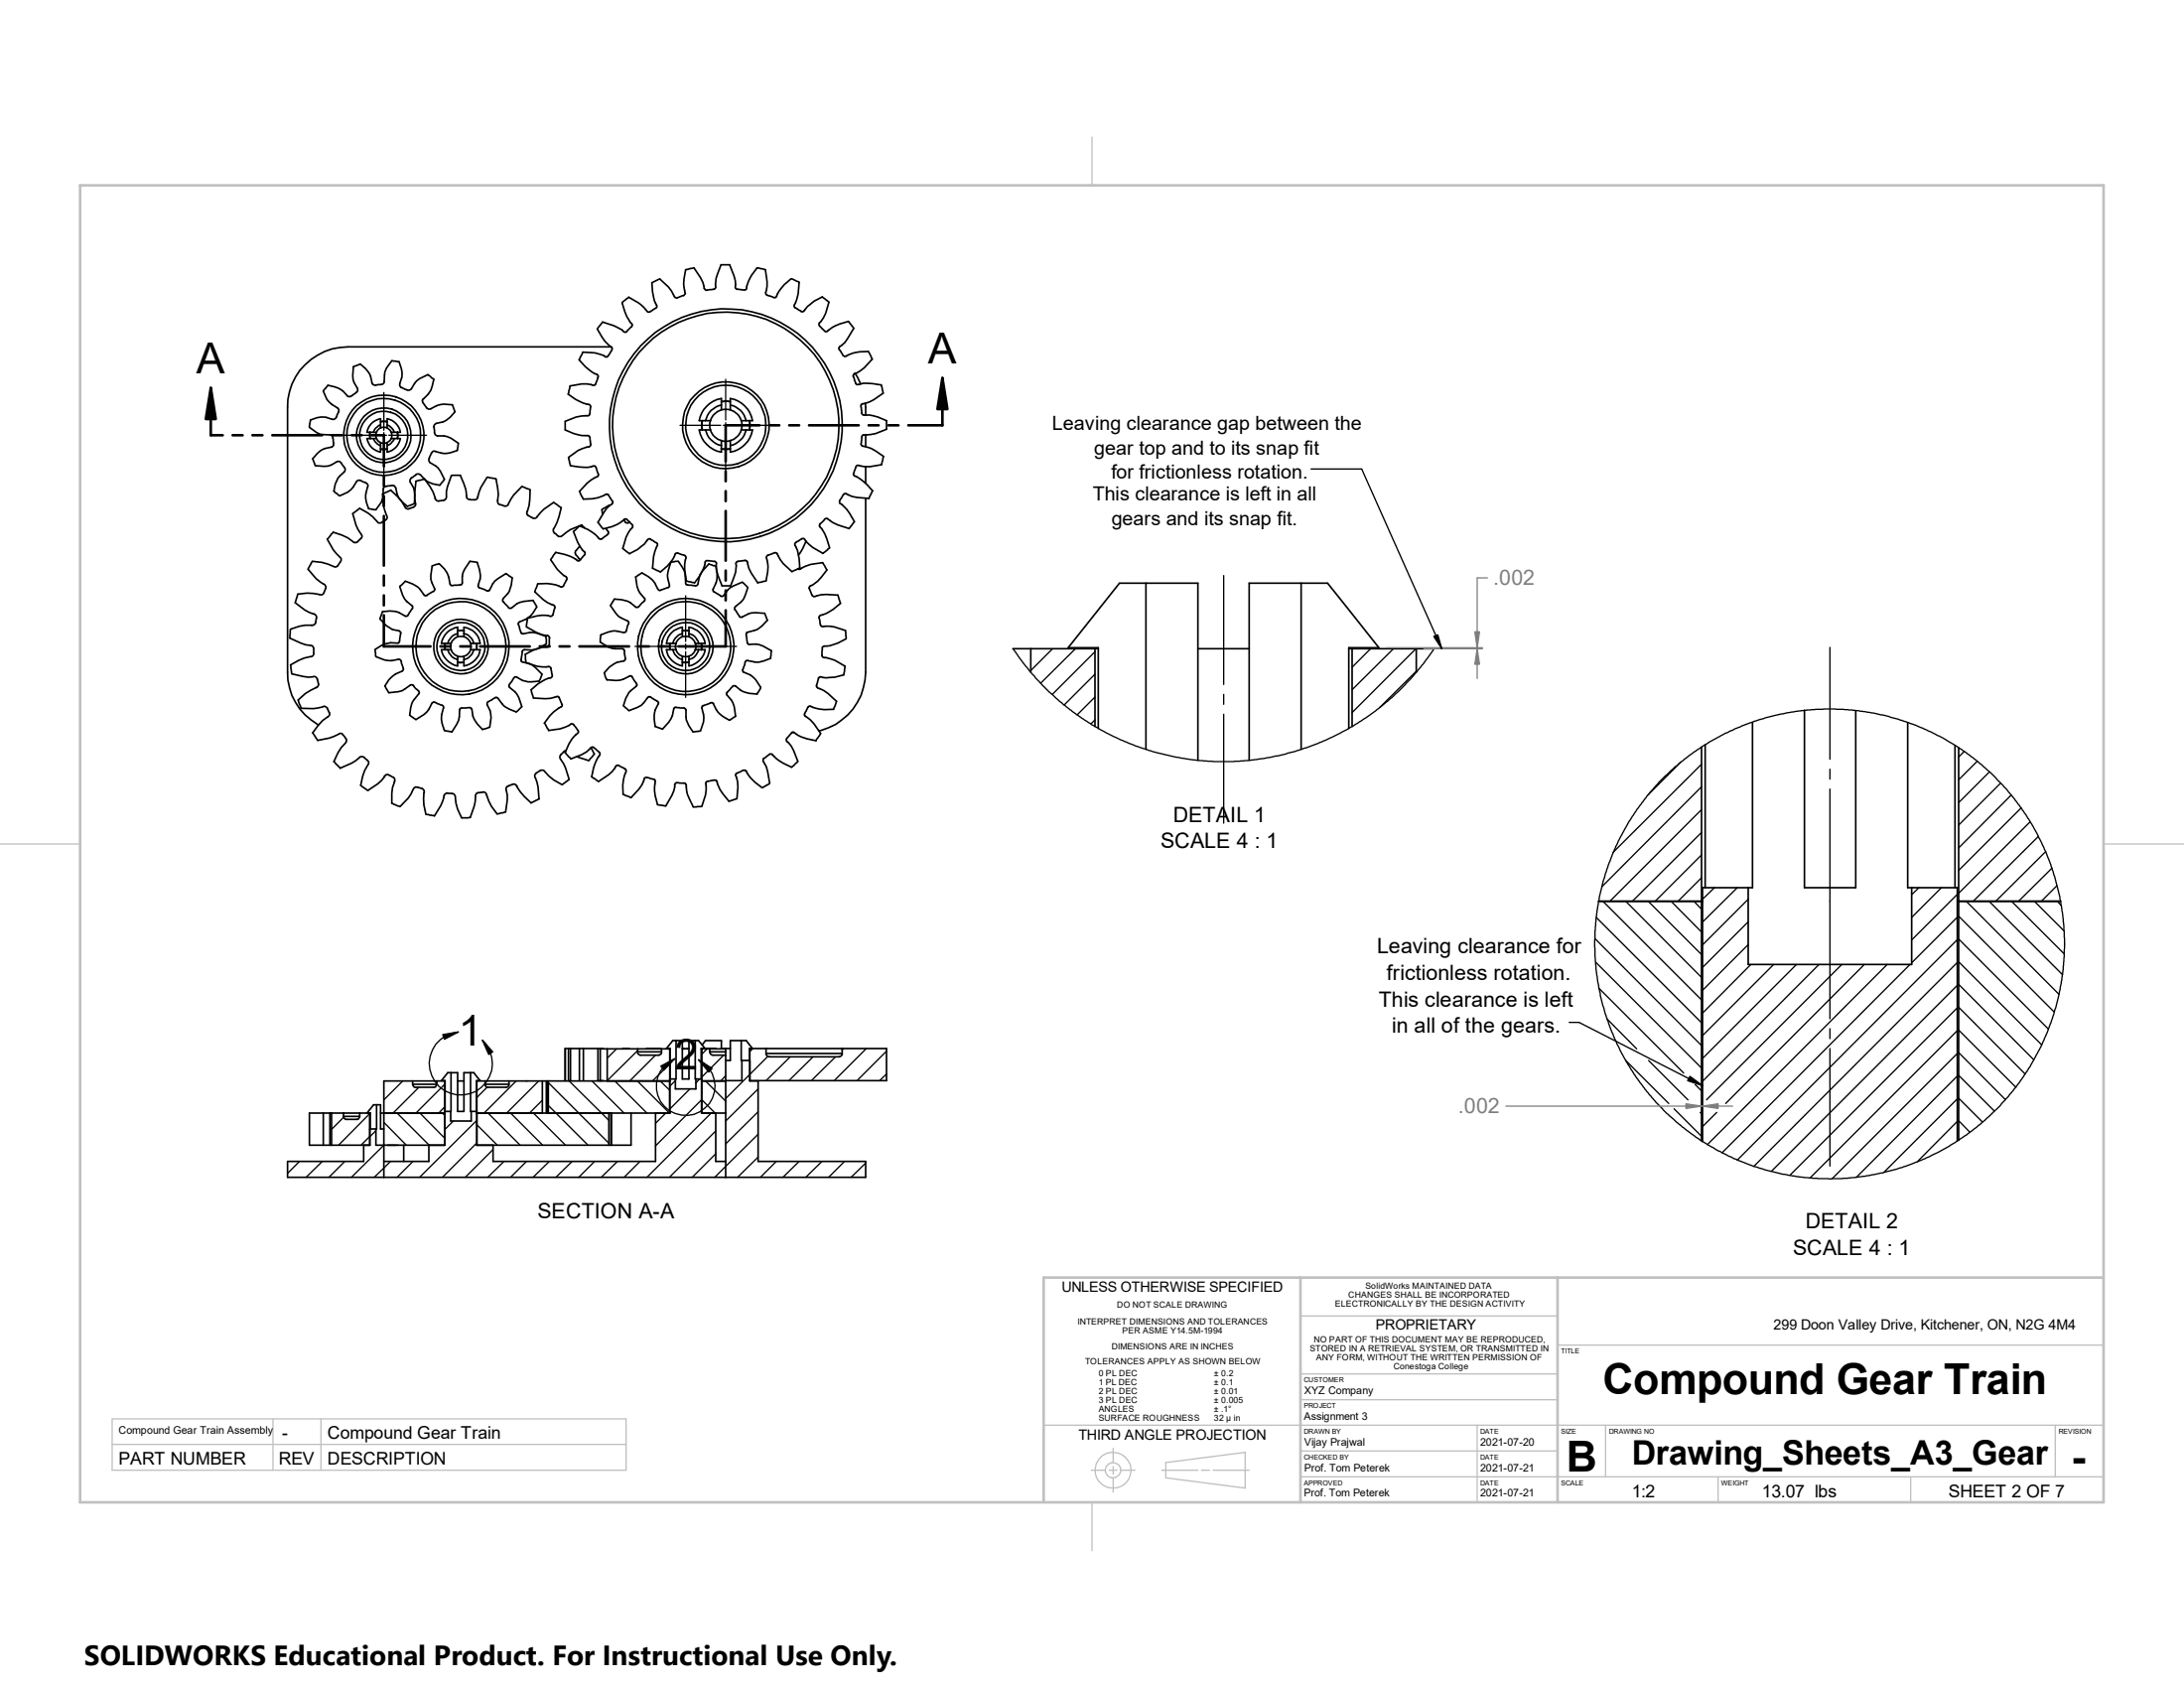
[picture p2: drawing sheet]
<svg xmlns="http://www.w3.org/2000/svg" width="279mm" height="216mm" viewBox="0 0 279 216" stroke-linecap="round" stroke-linejoin="round" font-family="sans-serif">
<g fill="none" stroke="#c0c0c0" stroke-width=".17">
<path d="M139.7 17.5v6.2M0 107.9h10.2M269.1 107.9h10.3M133.5 163.4v28.8M166.4 163.4v28.8M166.4 168.3h32.9M166.4 175.7h32.9M166.4 179h32.9M199.3 163.4v28.8M199.3 172h69.8M14.4 181.5h65.7v6.5h-65.7zM14.4 184.7h65.7"/>
<path d="M34.9 181.5v6.5M41.1 181.5v6.5M133.5 182.3h135.6M139.6 188h1.8M139.7 192.2v6.1M141.9 188h1M142.4 185.3v1.8M142.4 187.6v1M142.4 189v1.8M143.4 188h1.8M148.6 188h4.6M149.1 187.1l10.2-1.3v4.5l-10.2-1.3z"/>
<path d="M153.7 188h1M155.2 188h4.6M166.4 185.6h32.9M166.4 188.9h102.7M189 182.3v9.9M205.4 182.3v6.6M219.8 188.9v3.3M244.4 188.9v3.3M262.9 182.3v6.6"/>
<circle cx="142.4" cy="188" r="2.32"/>
<circle cx="142.4" cy="188.1" r=".99"/>
</g>
<path d="M10.2 23.7h258.9v168.5h-258.9zM166.4 163.4v28.8M199.3 163.4v28.8M269.1 163.4h-135.6v28.8" fill="none" stroke="#c0c0c0" stroke-width=".34"/>
<g fill="none" stroke="#000" stroke-width=".21">
<path d="M79.7 38.6l.7-.6 1.3 .8 1.2 1.1h.2l.7-.4a.27 .27 0 0 0 .2-.5 4.9 4.9 0 0 1-.6-2.8l1-.5a5.7 5.7 0 0 1 1.9 2.3l.1 .1a2.12 2.12 0 0 0 1.2-.5l-.1-1.3 .2-1.8h.1l1-.3 .8 1.3 .3 .6 .2 .8a.42 .42 0 0 0 .7 .1h.4a.3 .3 0 0 0 .4-.3 4.9 4.9 0 0 1 .6-2.8h1.1a4.4 4.4 0 0 1 .8 2.8v.2l.2 .1 1.1 .1 .1-.1 .2-.8 .4-1 .8-1 .2 .1 .8 .2 .2 1.5v.6l-.1 .8v.3l1.2 .4 .2-.5a5.9 5.9 0 0 1 1.8-2l1 .5a5.4 5.4 0 0 1-.6 2.9 .32 .32 0 0 0 .3 .5l.4 .2a.33 .33 0 0 0 .6 .1 4.4 4.4 0 0 1 2.3-1.8l.8 .7a5 5 0 0 1-1.2 2.7 .35 .35 0 0 0 .2 .5l.3 .3a.34 .34 0 0 0 .6 .1l.9-.6 1.7-.6 .6 .6 .1 .3-.7 1.3-.4 .5-.7 .6a.32 .32 0 0 0 .1 .5l.2 .4a.39 .39 0 0 0 .5 .3l1.1-.5 .6-.1h1.2l.5 .9-1 1.1a3.1 3.1 0 0 1-1.3 .8l-.2 .3 .3 .8a.3 .3 0 0 0 .4 .3 3.2 3.2 0 0 1 1.8-.1l1.1 .1 .3 1.1-1.2 .8a2.8 2.8 0 0 1-1.5 .5 .46 .46 0 0 0-.1 .7v.2a.39 .39 0 0 0 .3 .6 4.7 4.7 0 0 1 2.9 .7v1.1a5.7 5.7 0 0 1-2.9 .7l-.2 .2-.1 1.1 .1 .2h.4a5 5 0 0 1 2.3 1.3l-.2 1a4.9 4.9 0 0 1-3 .1 .34 .34 0 0 0-.4 .4l-.2 .7v.2l1.1 .7 1.3 1.3-.4 1-2.2-.3-.9-.4-.2 .1-.5 .9v.3l.3 .2a5.9 5.9 0 0 1 1.6 2.1l-.7 .9a5.3 5.3 0 0 1-2.7-1.3 .44 .44 0 0 0-.6 .3l-.4 .4-.1 .2 .3 .4a6.6 6.6 0 0 1 1 2.5l-.8 .7a5.2 5.2 0 0 1-2.3-1.8l-.1-.1a.52 .52 0 0 0-.7 .3l-.5 .3v.3a4.9 4.9 0 0 1 .6 2.8l-1 .5a5.7 5.7 0 0 1-1.9-2.3v-.1a2.06 2.06 0 0 0-1.4 .5l.1 .4a4.7 4.7 0 0 1-.1 2.7l-1.1 .2a4.5 4.5 0 0 1-1.3-2.6l-.2-.2a1.57 1.57 0 0 0-1.2 .3l-.1 .1a4.9 4.9 0 0 1-.6 2.8h-1.1a4.4 4.4 0 0 1-.7-2.8v-.1l-.3-.2-1.1-.1-.1 .1-.2 .8-.4 1-.7 .9h-.3l-.8-.2-.2-1.5v-.6l.2-.8-.1-.3-1.2-.4-.2 .5a5.9 5.9 0 0 1-1.8 2l-1-.5a5.4 5.4 0 0 1 .6-2.9 .32 .32 0 0 0-.3-.5l-.4-.2a.33 .33 0 0 0-.6-.1 4.4 4.4 0 0 1-2.3 1.8l-.8-.7a5 5 0 0 1 1.2-2.7 .35 .35 0 0 0-.2-.5l-.3-.3a.34 .34 0 0 0-.6-.1l-.5 .4-1 .5-1.1 .2-.4-.3-.3-.5 1.1-1.8 .7-.6a.32 .32 0 0 0-.1-.5l-.2-.4a.39 .39 0 0 0-.5-.3l-1 .5-.7 .1h-1.2l-.5-.9 1-1.1a3.1 3.1 0 0 1 1.4-.8l.1-.3-.3-.8a.3 .3 0 0 0-.4-.3 3.2 3.2 0 0 1-1.8 .1l-1.1-.1-.3-1.1 1.3-.9 1.1-.4h.3l.2-.2-.1-.7a.39 .39 0 0 0-.3-.6 4.7 4.7 0 0 1-2.9-.7v-1.1a5.7 5.7 0 0 1 2.9-.7l.1-.1a.51 .51 0 0 0 .2-.6v-.2a.38 .38 0 0 0-.2-.6l-.7-.1-.9-.5-1-.7 .2-.9v-.1l1.5-.3h.7l.8 .2a.34 .34 0 0 0 .4-.4l.2-.7-.1-.3a4.7 4.7 0 0 1-2.3-1.9l.4-1a5.4 5.4 0 0 1 3 .6 .68 .68 0 0 0 .6-.6l.2-.3v-.2l-.3-.3a5.9 5.9 0 0 1-1.6-2.1l.7-.9a6 6 0 0 1 2.7 1.3 .71 .71 0 0 0 .8-.5l.2-.2 .1-.2-.3-.4a6.6 6.6 0 0 1-1-2.5zM42 49.3a3.5 3.5 0 0 1 2.5 1.4h.4l.7-.5a.39 .39 0 0 0 .1-.5 2.76 2.76 0 0 1-.4-2.8l.8-.3 .7 .6a3 3 0 0 1 .8 1.9l.4 .2 .6-.1a.45 .45 0 0 0 .5-.4 2.83 2.83 0 0 1 1.1-2.7l.9 .2 .3 .9a3.5 3.5 0 0 1-.3 2 .51 .51 0 0 0 .5 .5l.4 .1a.47 .47 0 0 0 .6-.1 3.1 3.1 0 0 1 2.1-1.8l.8 .6a3.5 3.5 0 0 1-1.4 2.6v.3l.5 .8a.42 .42 0 0 0 .5 .1 3.3 3.3 0 0 1 2.8-.5l.3 .9a3.2 3.2 0 0 1-2.4 1.5 .64 .64 0 0 0-.2 .8v.2a.46 .46 0 0 0 .4 .6 3.1 3.1 0 0 1 2.6 .9l-.1 .9a3.8 3.8 0 0 1-3 .1 1.65 1.65 0 0 0-.6 1.3l.1 .1a3.3 3.3 0 0 1 1.9 2.2l-.6 .8a3.3 3.3 0 0 1-2.6-1.4 .88 .88 0 0 0-.9 .3l-.2 .1a.42 .42 0 0 0-.1 .6 3.3 3.3 0 0 1 .5 2.7l-.9 .4a3.2 3.2 0 0 1-1.5-2.4 .69 .69 0 0 0-.9-.3l-.2 .1a.38 .38 0 0 0-.5 .4 3 3 0 0 1-.9 2.6l-.9-.1a3.7 3.7 0 0 1-.1-3l-.2-.3-.5-.2a.52 .52 0 0 0-.8 0 2.9 2.9 0 0 1-2.3 1.8l-.6-.6 .2-.9a3.7 3.7 0 0 1 1.2-1.7 .96 .96 0 0 0-.4-.8l-.1-.2a.39 .39 0 0 0-.5-.1 2.76 2.76 0 0 1-2.8 .4l-.3-.8 .6-.7a3 3 0 0 1 1.9-.9l.2-.1-.1-1a.36 .36 0 0 0-.4-.4 2.75 2.75 0 0 1-2.6-1l.1-.9 .9-.3a3.6 3.6 0 0 1 2.1 .2l.3-.1 .2-.6a.47 .47 0 0 0-.1-.7 2.93 2.93 0 0 1-1.7-2.2zM47.3 55.2v.9l.1-.8M47.8 56.1a1.39 1.39 0 0 0 .9 .9M47.8 56.1h-.9a2.13 2.13 0 0 0 1.8 1.7v-1.2M47.8 56.1h.4M48.2 56.1l.2 .4 .3 .1M48.2 55.3l-.1 .2 .1 .6M48.7 54.7h.2h.6M48.7 53.9h.8zM48.7 57.4h.8M48.7 54.4v-.8a2.13 2.13 0 0 0-1.8 1.7h1.3"/>
<path d="M48.7 54.4v.3M48.7 54.4a1.34 1.34 0 0 0-.9 .9M48.7 54.7l-.4 .3-.1 .3M48.7 56.6l.2 .1 .6-.1M49.5 54.7l.4 .3 .1 .3M49.5 54.7v-1.1a2.15 2.15 0 0 1 1.7 1.7h-.8M49.5 56.6v.4M49.5 54.4a1.34 1.34 0 0 1 .9 .9M50 56.1l-.1 .2-.4 .3M50 56.1h1.2a2.15 2.15 0 0 1-1.7 1.7v-.8M50 55.3h.4M50 55.3l.1 .2-.1 .6"/>
<path d="M50.4 56.1a1.39 1.39 0 0 1-.9 .9M50.8 55.2v.9v-.8M78.2 44.4h-33.7a7.7 7.7 0 0 0-7.7 7.7v33.9a7.6 7.6 0 0 0 4 6.7M89.8 53.8v1.2zM90.3 55a2.7 2.7 0 0 0 2 2M90.9 55a1.99 1.99 0 0 0 1.4 1.3M90.9 53.8l-.1 .3 .1 .9M90.9 55h-1.4a3.5 3.5 0 0 0 2.8 2.8v-1.5M92.3 57.4l.5 .1 .6-.1h-1.2M92.3 51.8a2.55 2.55 0 0 0-2 2M92.3 52.4a2.16 2.16 0 0 0-1.4 1.4M92.3 56.3l.2 .1 .9-.1"/>
<path d="M92.3 51.4l.4-.1 .7 .1-.3-.1zM92.3 52.4v-1.4a3.5 3.5 0 0 0-2.8 2.8h1.4M92.3 52.4l.5-.1 .6 .1M93.4 51.8a2.55 2.55 0 0 1 2.1 2M93.4 52.4a2.16 2.16 0 0 1 1.4 1.4M93.4 52.4v-1.4a3.5 3.5 0 0 1 2.9 2.8h-1.5M94.8 53.8l.1 .3-.1 .9M94.8 55h1.5a3.5 3.5 0 0 1-2.9 2.8v-1.5M94.8 55a1.99 1.99 0 0 1-1.4 1.3M95.5 55a2.7 2.7 0 0 1-2.1 2M95.9 53.8v1.2zM109.4 47.8l.7 1.3"/>
<path d="M110.7 51.6v1.5M110.7 55.6v1.5M110.7 59.7v2.1M40.9 76l-1.6-.1-1.2 .1-.3 1.1a5 5 0 0 0 2.4 1.4 .58 .58 0 0 1 .2 .8v.2a.46 .46 0 0 1-.6 .5l-1.5 .1-1.1 .4-.1 .7v.4l1.4 .7 1.2 .2M41.4 74.7a.53 .53 0 0 1 .1 .9v.1a.45 .45 0 0 1-.6 .4M42.6 72.4l-1.5-.5-1.1-.1-.4 .6-.2 .4 1 1.2 1 .7M43.5 71.2a.53 .53 0 0 1-.1 .9l-.1 .2a.44 .44 0 0 1-.6 .2M45.1 69.3l-.6-.5-.7-.3-1.2-.4-.2 .2-.5 .7 .7 1.3 .8 .9M46.2 68.3a.51 .51 0 0 1-.3 .8l-.1 .1a.48 .48 0 0 1-.6 .1M48.2 66.7l-1.1-1.1-1.1-.6-.8 .6-.1 .1 .5 1.5 .5 1M49.5 66a.54 .54 0 0 1-.4 .7l-.2 .1a.42 .42 0 0 1-.6-.1M51.2 74.9l.7-.6 .8 .4a3.3 3.3 0 0 1 1.6 1.5 .72 .72 0 0 0 .7-.3l.6-.4v-.2a2.95 2.95 0 0 1-.2-3l.8-.2 .7 .7a4.2 4.2 0 0 1 .7 2 .48 .48 0 0 0 .7 0h.7l.1-.2a3.3 3.3 0 0 1 1-2.8l.9 .1a3.7 3.7 0 0 1 .2 3.1 1 1 0 0 0 .7 .4l.5 .2 .2-.1a3.6 3.6 0 0 1 2.1-2.1l.8 .5a3.2 3.2 0 0 1-1.2 2.7 .29 .29 0 0 0 .2 .4l.5 .6a.3 .3 0 0 0 .4 .2 3.4 3.4 0 0 1 2.8-1l.5 .8a3.8 3.8 0 0 1-2.4 2 .59 .59 0 0 0 .2 .7v.2a.53 .53 0 0 0 .4 .6 3.5 3.5 0 0 1 2.9 .3l.1 .9a4 4 0 0 1-3 .8l-.1 .2-.2 1.1 .2 .3a3.4 3.4 0 0 1 2.5 1.5l-.3 .9a3.6 3.6 0 0 1-3-.5l-.3 .1-.5 .7a.36 .36 0 0 0 0 .5 3.3 3.3 0 0 1 1.6 2.5l-.8 .7a4.5 4.5 0 0 1-2.4-1.9h-.2l-1 .5-.1 .3a3.5 3.5 0 0 1 .4 3l-1 .3a3.5 3.5 0 0 1-1.4-2.7l-.1-.1-1.1 .1a.23 .23 0 0 0-.3 .2 3.6 3.6 0 0 1-1 2.8l-.9-.2a3.8 3.8 0 0 1-.2-3 .46 .46 0 0 0-.5-.3l-.4-.2a.32 .32 0 0 0-.6 .1 3.4 3.4 0 0 1-2 2l-.8-.5a4.1 4.1 0 0 1 1.2-2.9 .63 .63 0 0 0-.4-.5l-.4-.5h-.3a3.4 3.4 0 0 1-2.8 1l-.5-.8a3.9 3.9 0 0 1 2.3-2l.1-.3-.3-1-.2-.2h-.1a3.4 3.4 0 0 1-2.9-.3l-.1-.9a3.5 3.5 0 0 1 3-.8l.1-.2 .1-.9a.29 .29 0 0 0-.1-.5 3.5 3.5 0 0 1-2.5-1.5l.3-1a3.4 3.4 0 0 1 3 .6 .4 .4 0 0 0 .4-.3l.5-.7-.1-.3a3.3 3.3 0 0 1-1.6-2.5z"/>
<path d="M53.2 64.3v.1a.74 .74 0 0 1-.8 .6 .41 .41 0 0 1-.6-.2l-.4-.7-1.4-1.4-.7 .3-.4 .2 .2 1.5 .3 1.2M57.1 63.5a.53 .53 0 0 1-.7 .6h-.2a.4 .4 0 0 1-.5-.4l-.3-.8-1.1-1.6-1.1 .3-.2 1.5 .1 1.2M59.7 63.5a.53 .53 0 0 0 .7 .4h.1a.45 .45 0 0 0 .6-.4l.4-1.1 .8-1.4 1.2 .3a6 6 0 0 1 .2 2.8 .46 .46 0 0 0 .6 .5l.2 .1a.4 .4 0 0 0 .6-.3M59.7 63.4l-.1-.7-.7-1.9h-1h-.2l-.5 1.5-.1 .6v.6M65.1 64.4l.6-1.1 1.1-1.1 1 .5a5.8 5.8 0 0 1-.4 2.9 .87 .87 0 0 0 .7 .6 .44 .44 0 0 0 .6-.2l.9-.8 1.2-.9 .5 .3 .5 .3-.3 1.2-.6 1.4M70.9 67.6a.54 .54 0 0 0 .3 .8 .47 .47 0 0 0 .8 .1M73.7 70.4a.6 .6 0 0 0 .2 .8l.4 .4M74.2 69.8l-.4 .5M74.8 67.5l-.4-.4-1.4 .6-1 .8M77.6 67.6l.3 .6a2.08 2.08 0 0 1-1.1 .8l-.2-.1a4.6 4.6 0 0 0-2.4-1.6l-.8 .7a5.2 5.2 0 0 0 1.4 2.6v.4l-.5 .5a.34 .34 0 0 1-.5 .2l-.2-.2a6.5 6.5 0 0 0-2.5-.8l-.7 .9a5.6 5.6 0 0 0 2 2.2l.1 .3-.4 .7a.3 .3 0 0 1-.4 .3 4.6 4.6 0 0 0-2.9-.4l-.4 1a5 5 0 0 0 2.5 1.7v.1a.46 .46 0 0 1 0 .6l-.1 .2a.45 .45 0 0 1-.4 .5 4.2 4.2 0 0 0-2.9 .3l-.1 1.1a5.5 5.5 0 0 0 2.7 1.1 .44 .44 0 0 1 .2 .6v.2a.45 .45 0 0 1-.3 .7 4.5 4.5 0 0 0-2.8 .9l.1 1.1a5 5 0 0 0 2.9 .5l.3 .1 .1 .7a.42 .42 0 0 1-.1 .6h-.1a4.6 4.6 0 0 0-2.5 1.5l.3 1.1a5.4 5.4 0 0 0 3-.2 .34 .34 0 0 1 .4 .4l.2 .3a.38 .38 0 0 1 0 .6l-.3 .2a5.7 5.7 0 0 0-1.9 1.9l.6 .9a4.9 4.9 0 0 0 2.9-.8 .36 .36 0 0 1 .4 .3l.3 .3a.35 .35 0 0 1 .1 .6 4.4 4.4 0 0 0-1.6 2.5l.7 .8a4.6 4.6 0 0 0 2.6-1.5M78 64.7h-.2l-.8 .5 .1 .6M79.8 66.5l.3 .4 .5-.1"/>
<path d="M81.3 73.8l.8-.5a3.7 3.7 0 0 1 2.1 2.1 .35 .35 0 0 0 .6 0l.4-.2a.36 .36 0 0 0 .4-.4 3.3 3.3 0 0 1 .2-2.9l1-.1a4.4 4.4 0 0 1 1 2.9v.1l1.1 .1h.3v-.1a4 4 0 0 1 1.5-2.7l.9 .3a4.1 4.1 0 0 1-.4 3.1 1.03 1.03 0 0 0 .8 .6 .35 .35 0 0 0 .6 .1 3.4 3.4 0 0 1 2.4-1.7l.7 .6a4.1 4.1 0 0 1-1.7 2.6v.2l.6 .9 .3 .2a3.4 3.4 0 0 1 2.9-.6l.4 .9a3.5 3.5 0 0 1-2.7 1.6v.4l.1 1 .2 .1a3.5 3.5 0 0 1 2.9 .8l-.1 1a3.2 3.2 0 0 1-3 .3l-.2 .1-.2 .7a.59 .59 0 0 0-.2 .6l.1 .1a3.1 3.1 0 0 1 2.2 1.9l-.4 .9a3.8 3.8 0 0 1-2.9-1.1h-.2l-.8 .9v.3a3.4 3.4 0 0 1 1.1 2.7l-.8 .5a3.4 3.4 0 0 1-2.1-2.1 .46 .46 0 0 0-.6 0l-.3 .1a.48 .48 0 0 0-.5 .4v.1a3.4 3.4 0 0 1-.2 2.9l-1 .1a4 4 0 0 1-.9-2.9l-.2-.1-1-.1h-.2l-.1 .1a3.5 3.5 0 0 1-1.4 2.7l-1-.4a3.5 3.5 0 0 1 .4-2.9l-.1-.3-.7-.4a.35 .35 0 0 0-.6-.1 2.99 2.99 0 0 1-2.4 1.6l-.6-.5 .3-1a3.6 3.6 0 0 1 1.3-1.6v-.2l-.4-.7a.35 .35 0 0 0-.4-.4 3.4 3.4 0 0 1-3 .6l-.3-.9a3.5 3.5 0 0 1 2.6-1.6 .41 .41 0 0 0 .1-.6l-.1-.4a.35 .35 0 0 0-.3-.5 3.1 3.1 0 0 1-2.8-1l.1-.8 .9-.3a3.7 3.7 0 0 1 2.1 0 .47 .47 0 0 0 .3-.6l.1-.2a.45 .45 0 0 0 0-.7 3.5 3.5 0 0 1-2.2-1.9l.5-.9a3.6 3.6 0 0 1 2.8 1.1 .63 .63 0 0 0 .6-.5l.5-.4v-.2l-.1-.1a3.4 3.4 0 0 1-1.1-2.7zM102.1 72.8h.3a3.1 3.1 0 0 1 1.4-.6l1.4-.2 .6 .9-.7 .9a4.5 4.5 0 0 1-1.6 1.3v.1l.3 .6a.42 .42 0 0 0 .5 .5 5.1 5.1 0 0 1 2.9-.2l.3 1.1a4.7 4.7 0 0 1-2.6 1.5v.1a.44 .44 0 0 0 0 .5l.1 .7 .2 .1h.9l.6 .1 1.5 .4v1.1l-1 .6a3.5 3.5 0 0 1-1.8 .3l-.2 .2v.4v.7l.1 .2 1.5 .4 1.3 .7-.2 1.1-1.1 .3a3.9 3.9 0 0 1-1.9 0l-.2 .2-.2 .7a.39 .39 0 0 0 .1 .5 4.8 4.8 0 0 1 2.4 1.7l-.4 1a5.4 5.4 0 0 1-2.9-.4 .4 .4 0 0 0-.5 .5l-.1 .2a.39 .39 0 0 0-.1 .6 5.1 5.1 0 0 1 2 2.2l-.6 .9a5 5 0 0 1-2.8-1 .24 .24 0 0 0-.4 .2l-.6 .6v.3a2.52 2.52 0 0 1 .9 1.2l.6 1.4-.8 .7-1.6-.8-.9-.8a.45 .45 0 0 0-.6 .2l-.5 .3-.1 .3 .4 .8 .5 2.1-1 .6-.9-.8a3.9 3.9 0 0 1-1.2-1.4 1.8 1.8 0 0 0-1.3 .4v.2a2.91 2.91 0 0 1 .3 1.5l-.1 1.5-1 .3-1.2-1.5-.4-1.1-.4-.1-.6 .1a.32 .32 0 0 0-.4 .3 4.8 4.8 0 0 1-.5 2.9l-1.1 .1a5.5 5.5 0 0 1-.9-2.8 .3 .3 0 0 0-.5-.2l-.5-.1a.36 .36 0 0 0-.5 .3 4.5 4.5 0 0 1-1.1 2.7l-1.1-.2a5.4 5.4 0 0 1-.3-3 .24 .24 0 0 0-.3-.2l-.6-.2a.3 .3 0 0 0-.5 .1 4.5 4.5 0 0 1-1.7 2.4l-1-.4a5.4 5.4 0 0 1 .4-3v-.2l-.6-.3a.43 .43 0 0 0-.7-.1 4.4 4.4 0 0 1-2.2 1.9l-.9-.5a5 5 0 0 1 1.1-2.8v-.3l-.7-.6a.28 .28 0 0 0-.5-.1M103.1 69.2l-.4 1-.5 .8M110.7 63.7v22.3a7.7 7.7 0 0 1-6 7.5M146.6 74.6v21.2M146.6 74.6h-3.4l-6.5 8.2h3.8v10.4M146.6 74.6h6.6v22.6M166.5 74.6h3.3l6.6 8.2h-3.8v10.4M166.5 74.6v21.2M166.5 74.6h-6.7v22.6M39.7 82.5a.61 .61 0 0 1 .4 .9 .45 .45 0 0 1-.3 .6M39.7 84l-.8 .2-.7 .3-1 .5v.5l.1 .7 1.5 .3 1.2 .1"/>
<path d="M40.1 86.5a.58 .58 0 0 1 .6 .7 .51 .51 0 0 1-.3 .8l-1.4 .7-.9 .8 .2 .6 .2 .5h1.6l1.2-.2M41.3 90.4a.53 .53 0 0 1 .7 .4v.2a.43 .43 0 0 1 0 .7M41.9 91.7l-.6 .5-1.3 1.5 .6 1 1.5-.3 1.2-.5M43.3 93.9a.42 .42 0 0 1 .7 .2l.2 .2a.51 .51 0 0 1 0 .7M44.2 95.1l-.6 .5-.4 .7-.5 1.1 .3 .3 .5 .6 1.5-.7 .9-.7M46 96.9a.65 .65 0 0 1 .9 .3 .41 .41 0 0 1 .2 .6M47 97.9l-.3 .7-.3 .7-.3 1.2 1 .6a4.3 4.3 0 0 0 2.1-1.8 .47 .47 0 0 1 .8-.1l.1 .1a.49 .49 0 0 1 .4 .7l-.3 .8-.1 1.9 .7 .3 .4 .2 1-1.1 .6-1.1M56.9 82.3v.8zM57.3 83.1h-.8a2.62 2.62 0 0 0 2 2.1v-1.3M57.3 83.1h.4M57.3 83.1a1.8 1.8 0 0 0 1.2 1.3M57.7 83.1a1.56 1.56 0 0 0 .8 .8"/>
<path d="M57.7 82.3v.8M58.5 81a1.8 1.8 0 0 0-1.2 1.3M58.5 81.4a1.56 1.56 0 0 0-.8 .9M58.5 83.9h.9M58.5 81v-.8a2.48 2.48 0 0 0-2 2.1h1.2M58.5 81v.4M58.5 81.4h.9M59.4 84.7h-.9h.8M59.4 81a1.8 1.8 0 0 1 1.2 1.3M59.4 81.4a1.27 1.27 0 0 1 .8 .9M59.4 81.4v-1.2a2.37 2.37 0 0 1 2 2.1h-.8M59.4 83.9v.5"/>
<path d="M59.4 80.7h-.9h.9M60.2 82.3l.1 .3-.1 .5M60.2 83.1h1.2a2.48 2.48 0 0 1-2 2.1v-.8M60.2 82.3h.4M60.2 83.1a1.27 1.27 0 0 1-.8 .8M60.6 83.1a1.8 1.8 0 0 1-1.2 1.3M61 82.3v.8zM68.5 99.5l.3 1.2 .2 1.5-1.1 .5a6.6 6.6 0 0 1-1.8-2.2 .57 .57 0 0 0-.9 0 .46 .46 0 0 0-.4 .5M69.7 98.7a.58 .58 0 0 0-.9 .1l-.2 .1a.42 .42 0 0 0-.1 .5M71.8 97.2l.5 1 .5 1.5-.2 .2-.7 .5-1-.6-1.2-1.1M72.4 96a1.58 1.58 0 0 0-.8 .9l.1 .2M75.6 95.6l.4 .8-.7 .9-1.5-.5"/>
<path d="M85.7 82.3v.8v-.8M86.1 83.1a1.85 1.85 0 0 0 1.2 1.3M86.1 83.1h-.8a2.5 2.5 0 0 0 2 2.1v-1.3M86.1 83.1h.4M86.5 83.1a1.33 1.33 0 0 0 .8 .8M86.5 82.3l-.1 .3 .1 .5M87.3 81.4h.8M87.3 81a1.85 1.85 0 0 0-1.2 1.3M87.3 81.4a1.33 1.33 0 0 0-.8 .9M87.3 83.9h.8M87.3 84.7h.8zM87.3 80.7h.8z"/>
<path d="M87.3 81v-.8a2.38 2.38 0 0 0-2 2.1h1.2M87.3 81v.4M88.1 81.4a1.33 1.33 0 0 1 .8 .9M88.1 81.4v-1.2a2.48 2.48 0 0 1 2.1 2.1h-.8M88.1 83.9v.5M88.1 81a1.66 1.66 0 0 1 1.3 1.3M88.9 82.3l.1 .2-.1 .6M88.9 83.1a1.33 1.33 0 0 1-.8 .8M88.9 83.1h1.3a2.62 2.62 0 0 1-2.1 2.1v-.8M88.9 82.3h.5M89.4 83.1a1.66 1.66 0 0 1-1.3 1.3M89.7 82.3v.8"/>
<path d="M101.3 93.7h.3M129.6 83h10.9M131.9 83v3M140.1 83v9.9M153.2 83h6.6M172.6 83h10.9M173 83v9.9M181.2 83v3M217.7 95.5v50.4M218.1 95.2v18.3M224.2 92.4v21.1h-.6M230.8 90.8v22.7h6.6v-22.6"/>
<path d="M244.1 92.4v21.1h.5M250.1 95.3v18.2M250.6 95.6v50.2M52.9 101a.56 .56 0 0 1 .9-.2h.1a.4 .4 0 0 1 .3 .6v1.6l.3 1.1 1.1 .3a5.8 5.8 0 0 0 1.2-2.6 .5 .5 0 0 1 .7-.3h.2a.45 .45 0 0 1 .6 .4M60.8 101.9l-.1 1.2-.5 1.5h-.3h-.8l-.6-1.1-.2-1.5M64.8 101.1l.1 .6v.6l-.2 1.5-1.1 .3a5.9 5.9 0 0 1-1.4-2.5 .66 .66 0 0 0-.9-.2 .4 .4 0 0 0-.5 .5M204.5 115.3h13.3M223.6 113.5v9.9h21v-9.9M223.6 113.5h-5.8v32.5M244.6 113.5h5.8v32.4M250.4 115.3h13.2M52.8 138.3h3.1"/>
<path d="M52.8 138.7a.44 .44 0 0 0 .4 .4h2.3a.44 .44 0 0 0 .4-.4M52.8 138.7h3.1M52.8 138.3h-3.7v12.3M52.8 138.3v.4M55.9 138.3h1v8.2M55.9 138.3v.4M57.7 137.2h.8v5h.1h.8v-5h.8M57.7 137.2h-.4l-.8 1h.4v4M57.7 137.2v5M58.5 138.3h.9M60.2 137.2v5h.1M60.2 137.2h.4l.8 1h-.4v4"/>
<path d="M62.1 138.3h3M62.1 138.3h-1.1v8.2h16.9M62.1 138.3v.4M62.1 138.7h3M62.1 138.7a.36 .36 0 0 0 .3 .4h2.3a.36 .36 0 0 0 .4-.4M65.1 138.3h4.3M65.1 138.3v.4M69.4 138.3h.5v4.1M69.4 138.3v4.1M69.9 138.3h.2M70.1 138.3h.1M70.1 138.3v4.1v-4.1"/>
<path d="M70.1 138.3h15.6M72.6 134.1h-.3v4.1M72.7 134.1h.3v4.1h-.3zM73 134.1h1M74.6 134.1h1.8M74.6 134.1v4.1M74.6 134.1h-.5v4.1M77.2 134.1h-.7v4.1h.7M77.7 134.2h-.9v4.1M77.7 134.2h3.9M77.7 134.2v4.1M79.7 134.1h.8"/>
<path d="M81.6 134.2h3M81.6 134.2v.3M81.6 134.5h3M81.6 134.5a.37 .37 0 0 0 .4 .5h2.2a.37 .37 0 0 0 .4-.5M82.7 134.1h.7M83.5 134.1h1M84.6 134.2h1.1v8.2M84.6 134.2v.3M85.7 138h.7M86.4 138v1.3h2.6v-1.3M86.5 133.1h.8v4.9h.8v-4.9h.8M86.5 133.1v4.9h-.1"/>
<path d="M86.5 133.1h-.4l-.8 1h.4v3.9M87.3 134.1h.2M87.3 134.2h.8M87.8 134.1h.3M88.9 133.1v4.9h.1M88.9 133.1h.5l.8 1M89 138h.7v4.4h3.1M89.7 134.2h1.1M89.8 138.3h3M89.8 134.2v8.2M89.8 133.6l.5-.5h2v1M90.2 134.1h1.3"/>
<path d="M90.2 134.1h-.5v3.9M90.2 134.1h1.4M90.8 134.5a.43 .43 0 0 0 .4 .5h1.6M90.8 134.5h2M90.8 134.2h2v.3M90.8 134.2v.3M92.4 134.1h1M92.8 134.5v.5M92.8 135v15.6M94.8 133.1h-1.4v2.5h-.6M94.8 133.1v2.5h.1M94.8 133.1h.7l.8 1"/>
<path d="M94.9 135.6v2.6h-2.1M94.9 135.6h1M95.9 134.1v4.2h1.1v10.2h13.7v2.1h-73.9v-2.1h9.7v-2M98 134.1h9.7M98 134.7h9.7M98 134.7v-.6h-2.1v1.5M107.7 134.1v.6M107.7 134.1h5.7v4.1h-17.5M107.7 134.7a.44 .44 0 0 1-.3 .5h-9a.43 .43 0 0 1-.4-.5M41.4 142.4h-1.8v4.1h1.8M41.4 146.5h.8M41.4 142.4h.8"/>
<path d="M41.4 142.4v4.1M42.2 142.4h.2M42.2 142.4v4.1M42.2 146.5h.2M42.4 142.4h1.5M42.4 142.4v4.1M43.9 142.8a.44 .44 0 0 0 .5 .4h1.2a.44 .44 0 0 0 .4-.4M43.9 142.8h2.1M43.9 142.4v.4M43.9 142.4h2.1M46 142.4h1.4M46 142.4v.4"/>
<path d="M47.4 142.4h-.1v4.1M47.4 142.4v2M48.1 144.4h-.8v2.1h-4.9M48.1 144.4v2.1h8.8M48.2 141.3h.5v3.1h.4M48.2 141.3v3.1h-.1M48.2 141.3h-.4l-.9 1.1M48.7 142.4h.3M49.1 142.4h7.8M49.6 146.5h1.1M51.6 146.5v2M54.9 146.5v2h-5.8"/>
<path d="M56.9 142.2h.8v1.2h2.6v-1.2M60.3 142.2h.7M61 142.4h24.7M77.9 146.5v-4.1h.2v4.1M77.9 146.5h.2M78.1 146.5h.1M78.2 142.4v4.1M80.7 142.4v4.1h-2.5M83.9 142.4v6.1h-20.8v-2M91.6 142.4v6.1h1.2"/>
<circle cx="49.1" cy="55.7" r="5.1"/>
<circle cx="49.1" cy="55.7" r="3.5"/>
<circle cx="49.1" cy="55.7" r="3.1"/>
<circle cx="49.1" cy="55.7" r="4.7"/>
<circle cx="92.8" cy="54.4" r="14.5"/>
<circle cx="92.9" cy="54.4" r="5.1"/>
<circle cx="92.9" cy="54.4" r="5.5"/>
<circle cx="92.9" cy="54.4" r="14.9"/>
<circle cx="59" cy="82.7" r="3.1"/>
<circle cx="59" cy="82.7" r="6.2"/>
<circle cx="59" cy="82.7" r="5.7"/>
<circle cx="59" cy="82.7" r="3.5"/>
<circle cx="87.7" cy="82.7" r="6.2"/>
<circle cx="87.7" cy="82.7" r="3.1"/>
<circle cx="87.7" cy="82.7" r="5.7"/>
<circle cx="87.7" cy="82.7" r="3.5"/>
</g>
<g fill="none" stroke="#000" stroke-width=".17">
<path d="M43.6 55.7h4.8M48.8 55.7h.6M49.1 50.2v4.8M49.1 55.3v.7M49.1 56.3v4.8M49.7 55.7h4.9M87 54.4h5.2M92.5 54.4h.7M92.8 48.5v5.2M92.8 54.1v.6M92.8 55v5.3M93.5 54.4h5.2"/>
<path d="M167.7 60h6.5l10.2 23M87.7 76.2v5.8M156.5 73.6v13.9M81.2 82.7h5.9M87.4 82.7h.7M87.7 82.4v.6M87.7 83.4v5.8M88.4 82.7h5.8M129.6 83l2.1 2.8 2.6 2.8 2.6 2.2 1.5 1.1 2.4 1.4 2.6 1.4 1.9 .7 2.2 .7 3.7 .9 2.2 .3 1.8 .1h2.6l1.8-.1 4-.7 3.6-1 2.3-.9 2-1 3.2-1.8 3.4-2.7 2.5-2.5 1.5-1.8 1.4-1.9M134.7 83l-2.8 2.8M137.6 83l-4.5 4.4M140.1 83.4l-5.5 5.4"/>
<path d="M140.1 86.2l-4 4M140.1 89.2l-2.3 2.2M140.1 92.1l-.5 .5M156.5 88.8v1.3M156.5 91.4v13.9M175.3 83l-2.3 2.3M178.3 83l-5.3 5.2M181.1 83l-8.1 8.1M181.2 85.9l-4.7 4.6M215 97.5l-4.2 4.2M217.7 97.7l-11.3 11.3M234.1 82.8v14.3"/>
<path d="M234.1 98.4v1.3M251.3 96.1l-.7 .7M252.9 97.4l-2.3 2.3M254.5 98.7l-3.9 4M204.2 117.3l13.5 13.5M205.1 115.3l12.6 12.6M208 115.3l9.7 9.7M210.9 115.3l6.8 6.8M213.8 115.3l3.9 3.9M216.7 115.3l1 1M217.7 100.6l-12.8 12.8M217.7 103.5l-11.7 11.8"/>
<path d="M217.7 106.5l-8.9 8.8M217.7 109.3l-5.9 6M217.7 112.3l-3 3M217.7 115.2l-.1 .1M219.3 113.5l-1.5 1.5M222.2 113.5l-4.4 4.4M223.6 115l-5.8 5.9M223.6 117.9l-5.8 5.8M234.1 100.9v29.4M245.5 113.5l-.9 .9M248.4 113.5l-3.8 3.8M250.4 114.4l-5.8 5.8"/>
<path d="M250.4 117.3l-5.8 5.8M250.6 117.2l12.2 12.3M251.5 115.3l11.9 11.9M254.5 115.3l9.4 9.4M255.9 100.2l-5.3 5.3M257.3 101.7l-6.7 6.8M257.3 115.3l6.8 6.7M258.6 103.3l-8 8M259.7 105.1l-9.1 9.2M260.3 115.3l3.8 3.8M260.8 107l-8.4 8.3M261.7 108.9l-6.4 6.4"/>
<path d="M262.5 111l-4.3 4.3M263.1 113.3l-1.9 2M263.2 115.3l.5 .5M51.5 138.3l-2.4 2.4M53.6 139.1l-3.3 3.3M56.9 138.7l-3.7 3.7M58.6 132a4 4 0 0 0-3.4 5.3 4 4 0 0 0 6 2.1 4 4 0 0 0 .5-6.3M62.3 139.1l-1.3 1.3M66 138.3l-4.1 4.1M68.9 138.3l-4.1 4.1M70.1 138.5l7.8 7.7M72.8 138.3l5.1 5"/>
<path d="M75.7 138.3l4.1 4.1M78.7 138.3l4.1 4.1M78.9 134.2l-1.2 1.1M81.5 138.3l4.1 4.1M81.6 134.4l-3.9 3.8M83.9 135l-3.3 3.3M84.5 138.3l1.2 1.1M85.7 136.1l-2.2 2.2M86.3 135.4a3.7 3.7 0 0 0-1.6 5.7 3.7 3.7 0 0 0 5.9 .2 3.7 3.7 0 0 0-1.2-5.7M86.4 138.2l-.7 .7M88.3 139.3l-2.6 2.6M89.5 138l-.5 .5"/>
<path d="M90.3 138.3l2.5 2.5M90.5 134.2l-.7 .6M92.6 135l-2.8 2.8M92.8 137.6l-.6 .7M96.3 134.1l-.4 .4M97 139.3l-4.2 4.1M98.2 135.1l-5.4 5.4M101.1 135.2l-3.1 3M104 135.2l-3.1 3M106.9 135.2l-3.1 3M107.9 134.1l-.2 .2M110.8 134.1l-4.1 4.1"/>
<path d="M113.4 134.5l-3.8 3.7M113.4 137.4l-.9 .8M200.7 130.8h1.3l15.8 8.1M204 120.1l13.7 13.6M204.1 123.1l13.6 13.5M204.6 126.4l10.8 10.8M205.6 130.3l3.8 3.9M208 135.6l5.5 5.5M210.9 135.6l5 5.1M216.9 138.7l.8 .8M223.6 120.8l-5.8 5.9M224 123.4l-6.2 6.2"/>
<path d="M226.9 123.4l-9.1 9.1M229.8 123.4l-12 12M232.7 123.4l-14.9 14.9M234.1 131.6v1.2M234.1 134.1v15M235.6 123.4l-17.3 17.3M238.5 123.4l-17.7 17.7M241.4 123.4l-23 23M244.3 123.4l-24 24M250.4 120.2l-28.2 28.2M250.4 123.1l-26 26.1M250.4 126l-23.8 23.8"/>
<path d="M250.4 128.9l-21.4 21.4M250.4 131.8l-18.8 18.9M250.4 134.7l-16 16M250.4 137.6l-12.9 13M250.6 137.5l4.5 4.6M250.6 134.6l5.9 6M250.6 131.7l7.3 7.4M250.6 128.8l8.5 8.6M250.6 125.9l9.6 9.7M250.6 123l10.6 10.6M250.6 120.1l11.4 11.5M38.3 148.5l-1.5 1.6"/>
<path d="M41.2 148.5l-2 2.1M44 142.9l-1.6 1.5M44.1 148.5l-2 2.1M47.3 145.4l-1.1 1.1M47.3 142.5l-4 4M48.1 144.6l-.8 .8M49.1 146.5l-4.1 4.1M49.1 143.6l2.9 2.9M50 148.5l-2.1 2.1M50.8 142.4l4.1 4.1M52.8 148.5l-2 2.1M53.7 142.4l3.2 3.2"/>
<path d="M56.6 142.4l.3 .3M56.9 141.6l-.8 .8M58 143.4l-1.1 1.1M61 143.3l-7.3 7.3M61 146.2l-4.4 4.4M61 143.8l2.6 2.7M62.4 142.4l4.1 4.1M63.1 147l-3.6 3.6M64.5 148.5l-2.1 2.1M65.3 142.4l4.1 4.1M67.4 148.5l-2.1 2.1M68.2 142.4l4.1 4.1"/>
<path d="M69.4 140.7l-1.7 1.7M70.1 141.4l5.1 5.1M70.3 148.5l-2.1 2.1M73.2 148.5l-2.1 2.1M76.1 148.5l-2.1 2.1M79 148.5l-2.1 2.1M81.9 148.5l-2.1 2.1M85.2 142.4l-1.3 1.3M89.7 140.7l-5.8 5.9M89.8 140.7l1.7 1.7M91 142.4l-8.2 8.2M91.6 144.7l-6 5.9"/>
<path d="M91.6 147.6l-3 3M97 145.1l-5.6 5.5M97 142.2l-4.2 4.1M97 148l-2.6 2.6M99.3 148.5l-2 2.1M102.2 148.5l-2 2.1M105.2 148.5l-2.1 2.1M108 148.5l-2 2.1M110.7 148.8l-1.8 1.8M214.2 141.8l3.5 3.5M217.5 142.3l.2 .2M219.6 142.3l-1.8 1.8"/>
<path d="M250.4 140.5l-9.4 9.4M250.4 143.4l-5.1 5.2M250.6 143.3l1.4 1.5M250.6 140.5l3 3"/>
<circle cx="234.1" cy="120.7" r="30"/>
</g>
<path d="M183.4 81.4l.5-.2 .5 1.8zM56.6 132.3l2-.3-1.7 .9zM61.7 133.1l1.3 1.4-.5 .4zM84.5 136.4l1.8-1-1.4 1.5zM89.4 135.6l1.7 1.1-.4 .4zM216.2 137.7l1.6 1.2-1.9-.7z" fill="#000" stroke="#000" stroke-width=".17"/>
<g fill="none" stroke="#000" stroke-width=".34">
<path d="M27 49.6v6.1h1.5M29.8 55.7h1.2M32.3 55.7h1.3M34.8 55.7h6.4M42.5 55.7h1.2M45 55.7h1.3M47.5 55.7h1.6v3.9M97.2 54.4h-4.4v4.6M98.4 54.4h1.3M101 54.4h1.2M103.5 54.4h6.4M111.1 54.4h1.3"/>
<path d="M113.7 54.4h1.2M120.6 48.3v6.1h-4.4M49.1 78.7v4h6M49.1 60.9v1.3M49.1 63.5v1.2M49.1 66v6.3M49.1 73.6v1.3M49.1 76.2v1.2M92.8 60.3v1.3M92.8 62.8v1.3M92.8 65.4v6.3M92.8 73v1.3"/>
<path d="M92.8 75.5v1.3M92.8 78.1v4.6h-6M56.3 82.7h1.3M58.9 82.7h1.3M61.4 82.7h6.4M69 82.7h1.3M71.6 82.7h1.3M74.1 82.7h6.4M81.7 82.7h1.3M84.3 82.7h1.3"/>
</g>
<path d="M27 49.6l.6 4h-1.3zM120.6 48.3l.6 4h-1.3z" fill="#000" stroke="#000" stroke-width=".34"/>
<path d="M190.3 73.9h-1.3v8.9M177.4 82.8h12.3M182.2 83h7.5M189 83v3.8M192.7 141.5h25M217.8 141.5h3.9" fill="none" stroke="#808080" stroke-width=".17"/>
<g fill="#808080" stroke="#808080" stroke-width=".17">
<path d="M217.8 141.5l2-.3v.6z"/>
<path d="M215.7 141.2l2 .3-2 .3z"/>
<path d="M189 83l.3 2h-.6z"/>
<path d="M188.7 80.8h.6l-.3 2z"/>
</g>
<path d="M10.8 209.2h104.1v6.7h-104.1z" fill="#fff"/>
<g font-size="5.5">
<text x="25.1" y="47.8">A</text>
<text x="118.7" y="46.5">A</text>
<text x="58.6" y="133.7">1</text>
<text x="86.3" y="136.7">2</text>
<text x="205.1" y="178.4">Compound Gear Train</text>
<text x="200.4" y="188.2">B</text>
<text x="265" y="188.2">-</text>
</g>
<text font-size="4.3" x="208.8" y="187.3">Drawing_Sheets_A3_Gear</text>
<text font-size="3.6" x="10.8" y="213">SOLIDWORKS Educational Product. For Instructional Use Only.</text>
<g font-size="2.7" fill="#808080">
<text x="191" y="74.8">.002</text>
<text x="186.6" y="142.4">.002</text>
</g>
<g font-size="2.7">
<text x="150.1" y="105.1">DETAIL 1</text>
<text x="148.5" y="108.5">SCALE 4 : 1</text>
<text x="176.1" y="122">Leaving clearance for</text>
<text x="177.4" y="125.3">frictionless rotation.</text>
<text x="176.4" y="128.7">This clearance is left</text>
<text x="178.1" y="132.1">in all of the gears.</text>
<text x="68.7" y="155.9">SECTION A-A</text>
<text x="229.4" y="160.5">SCALE 4 : 1</text>
<text x="231" y="157.1">DETAIL 2</text>
</g>
<g font-size="2.5">
<text x="134.6" y="54.9">Leaving clearance gap between the</text>
<text x="140" y="58.1">gear top and to its snap fit</text>
<text x="139.8" y="64.1">This clearance is left in all</text>
<text x="142.2" y="61.3">for frictionless rotation.</text>
<text x="142.2" y="67.2">gears and its snap fit.</text>
</g>
<g font-size="2.2">
<text x="36.1" y="184.1">-</text>
<text x="41.9" y="184.1">Compound Gear Train</text>
<text x="15.2" y="187.4">PART NUMBER</text>
<text x="35.6" y="187.4">REV</text>
<text x="41.9" y="187.4">DESCRIPTION</text>
<text x="208.7" y="191.5">1:2</text>
<text x="225.4" y="191.5">13.07 lbs</text>
<text x="249.3" y="191.5">SHEET 2 OF 7</text>
</g>
<g font-size="1.8">
<text x="135.8" y="165.2">UNLESS OTHERWISE SPECIFIED</text>
<text x="176" y="170.1">PROPRIETARY</text>
<text x="226.9" y="170.1">299 Doon Valley Drive, Kitchener, ON, N2G 4M4</text>
<text x="138" y="184.1">THIRD ANGLE PROJECTION</text>
</g>
<g font-size="1.4">
<text x="166.8" y="178.3">XYZ Company</text>
<text x="15.2" y="183.4">Compound Gear Train Assembly</text>
<text x="166.8" y="181.6">Assignment 3</text>
<text x="166.8" y="184.9">Vijay Prajwal</text>
<text x="189.4" y="184.9">2021-07-20</text>
<text x="166.8" y="191.4">Prof. Tom Peterek</text>
<text x="166.8" y="188.2">Prof. Tom Peterek</text>
<text x="189.4" y="191.4">2021-07-21</text>
<text x="189.4" y="188.2">2021-07-21</text>
</g>
<g font-size="1.1">
<text x="142.9" y="167.3">DO NOT SCALE DRAWING</text>
<text x="170.8" y="167.1">ELECTRONICALLY BY THE DESIGN ACTIVITY</text>
<text x="172.5" y="166">CHANGES SHALL BE INCORPORATED</text>
<text x="174.7" y="164.8">SolidWorks MAINTAINED DATA</text>
<text x="137.8" y="169.4">INTERPRET DIMENSIONS AND TOLERANCES</text>
<text x="142.2" y="172.6">DIMENSIONS ARE IN INCHES</text>
<text x="143.6" y="170.6">PER ASME Y14.5M-1994</text>
<text x="167.6" y="172.8">STORED IN A RETRIEVAL SYSTEM, OR TRANSMITTED IN</text>
<text x="168.1" y="171.7">NO PART OF THIS DOCUMENT MAY BE REPRODUCED,</text>
<text x="168.4" y="173.9">ANY FORM, WITHOUT THE WRITTEN PERMISSION OF</text>
<text x="138.8" y="174.5">TOLERANCES APPLY AS SHOWN BELOW</text>
<text x="140.5" y="176.1">0 PL DEC</text>
<text x="140.5" y="177.2">1 PL DEC</text>
<text x="140.5" y="178.4">2 PL DEC</text>
<text x="140.5" y="179.5">3 PL DEC</text>
<text x="155.3" y="176.1">± 0.2</text>
<text x="155.3" y="177.2">± 0.1</text>
<text x="155.3" y="178.4">± 0.01</text>
<text x="155.3" y="179.5">± 0.005</text>
<text x="178.3" y="175.1">Conestoga College</text>
<text x="140.5" y="180.6">ANGLES</text>
<text x="140.5" y="181.8">SURFACE ROUGHNESS</text>
<text x="155.3" y="180.6">± .1°</text>
<text x="155.3" y="181.8">32 µ in</text>
</g>
<g font-size=".9">
<text x="199.7" y="173.1">TITLE</text>
<text x="166.8" y="176.8">CUSTOMER</text>
<text x="166.8" y="180.1">PROJECT</text>
<text x="166.8" y="183.4">DRAWN BY</text>
<text x="189.4" y="183.4">DATE</text>
<text x="199.7" y="183.4">SIZE</text>
<text x="205.8" y="183.4">DRAWING NO</text>
<text x="263.4" y="183.3">REVISION</text>
<text x="166.8" y="190">APPROVED</text>
<text x="166.8" y="186.7">CHECKED BY</text>
<text x="189.4" y="190">DATE</text>
<text x="189.4" y="186.7">DATE</text>
<text x="199.7" y="190">SCALE</text>
<text x="220.2" y="189.9">WEIGHT</text>
</g>
</svg>
